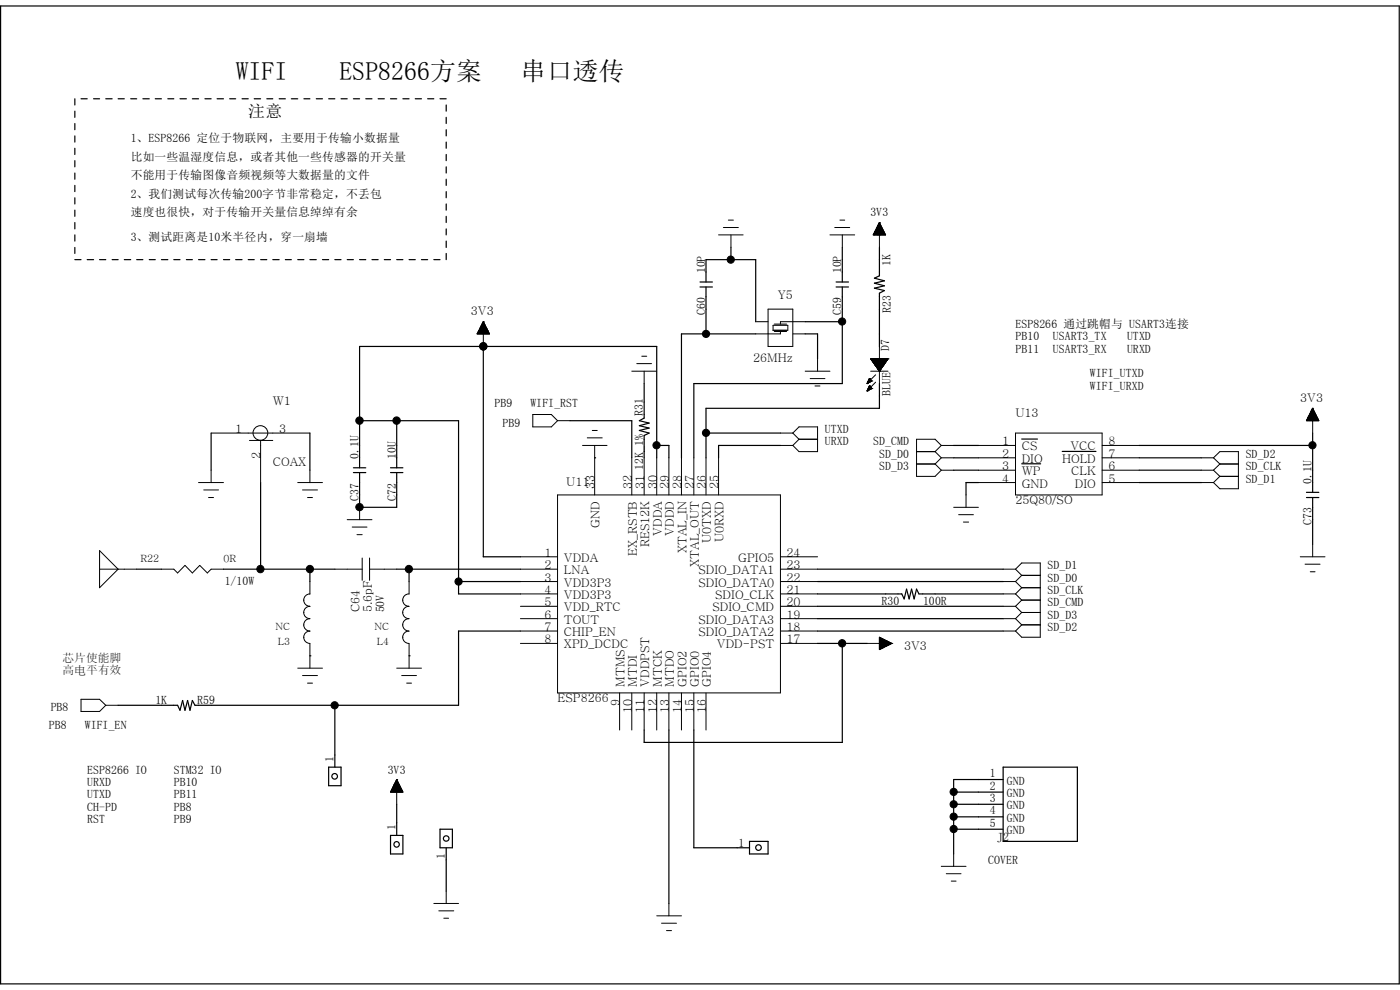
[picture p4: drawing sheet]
<svg xmlns="http://www.w3.org/2000/svg" width="297mm" height="210mm" viewBox="0 0 297 210" stroke-linecap="round" stroke-linejoin="round" font-family="sans-serif">
<g fill="none" stroke="#000" stroke-width=".25">
<path d="M.1 1.3h296.7v207.4h-296.7zM15.9 21v1.3M15.9 23.6v1.3M15.9 26.2v1.3M15.9 28.8v1.3M15.9 31.5v1.3M15.9 34.1v1.3M15.9 36.7v1.3M15.9 39.3v1.3M17.2 21h1.3M19.9 21h1.2M22.4 21h1.4"/>
<path d="M25.1 21h1.3M27.7 21h1.3M30.3 21h1.4M32.9 21h1.3M35.6 21h1.3M38.2 21h1.3M40.8 21h1.3M43.5 21h1.3M46.1 21h1.3M48.7 21h1.3M51.4 21h1.3M53.9 21h1.4"/>
<path d="M56.6 21h1.3M59.2 21h1.3M61.8 21h1.4M64.5 21h1.2M67.1 21h1.3M69.7 21h1.3M72.3 21h1.4M75 21h1.3M77.6 21h1.3M80.2 21h1.3M82.8 21h1.4M85.5 21h1.3"/>
<path d="M88.1 21h1.3M90.7 21h1.3M93.3 21h1.4M94.7 22.3v1.3M94.7 24.9v1.3M94.7 27.5v1.3M94.7 30.1v1.4M94.7 32.8v1.3M94.7 35.4v1.3M94.7 38v1.3M15.9 42v1.3M15.9 44.6v1.3"/>
<path d="M15.9 47.2v1.4M15.9 49.8v1.3M15.9 52.5v1.3M15.9 55.1h1.3M18.5 55.1h1.4M21.1 55.1h1.3M23.8 55.1h1.3M26.4 55.1h1.3M29 55.1h1.3M31.7 55.1h1.2M34.2 55.1h1.4M36.9 55.1h1.3"/>
<path d="M39.5 55.1h1.3M42.1 55.1h1.4M44.8 55.1h1.3M47.4 55.1h1.3M50 55.1h1.4M52.7 55.1h1.2M55.3 55.1h1.3M57.9 55.1h1.3M60.5 55.1h1.3M63.2 55.1h1.3M65.7 55.1h1.4M68.4 55.1h1.3"/>
<path d="M71 55.1h1.3M73.7 55.1h1.3M76.3 55.1h1.3M78.9 55.1h1.3M81.5 55.1h1.3M84.2 55.1h1.3M86.8 55.1h1.3M89.4 55.1h1.3M92 55.1h1.3M94.7 40.6v1.4M94.7 43.3v1.3M94.7 45.9v1.3"/>
<path d="M94.7 48.6v1.2M94.7 51.1v1.4M94.7 53.8v1.3M148.5 59.8h2.6M149.8 59.8v-4.7h10.5v13.1M155.1 52.5v2.6M177.4 59.8h2.6M178.7 52.5v7.3M186.6 52.5v6l-1.1 .5 2.1 .6-2.1 .5 2.1 .5-2.1 .5 2.1 .5-1 .6v11.3M102.5 73.5h.1M102.5 73.5v44.6h7.9M148.5 60.9h2.6"/>
<path d="M149.8 60.9v9.9M160.3 70.8h-15.7v26.3M170.8 70.8h2.6v5.3M170.8 68.2h7.9M177.4 60.9h2.6M178.7 60.9v20.5h-31.5v15.7M44.8 91.9v7.8M65.7 91.9v7.8M75 99.2h2.6M76.3 89.2h21v36.8h13.1M82.8 99.2h2.7M84.2 89.2v10"/>
<path d="M120.9 89.2h13.1v7.9M126.2 97.1h.1M136.7 81.4v7.3l-1.1 .5 2.1 .5-2.1 .6 2.1 .5-2.1 .5 2.1 .6-1 .5v4.7M139.3 97.1v-23.6h-63v25.7M139.3 94.5h2.6v2.6M149.8 91.9h15.8M165.6 94.5h-13.2v2.6M186.6 81.4v5.2h-36.8v10.5M202.3 94.5h5.3M202.3 99.7h5.3M202.3 97.1h5.3M216.7 93.1h3.4"/>
<path d="M216.7 98.4h4.1M225.3 95.8h7.2M241.7 94.5h36.8M241.7 99.7h13.1M241.7 97.1h13.1M278.5 91.9v12.5M55.3 102.4v18.3M75 100.2h2.6M76.3 107.6h.1M76.3 100.2v7.4M82.8 100.2h2.7M84.2 100.2v7.4h-7.9"/>
<path d="M207.6 102.4h-2.7v2.6M241.7 102.4h13.1M277.2 105.5h2.6M277.2 104.4h2.6M278.5 105.5v10M29 120.7h5.2M47.4 120.7h23.6M65.7 139.1h.1M65.7 120.7v2.7M84.2 120.7h26.2M86.8 139.1h.1M86.8 120.7v2.7"/>
<path d="M97.3 123.4h13.1M110.4 133.9h-13.1v15.7h-55.9l-.6-1-.5 2.1-.5-2.1-.6 2.1-.5-2.1-.5 2.1-.5-1.1h-12.6M173.4 126h17.9l.5 1 .5-2 .6 2 .5-2 .5 2 .5-2 .5 1h17.9M173.4 120.7h39.4M173.4 133.9h39.4M173.4 123.4h39.4M173.4 128.6h39.4M173.4 131.2h39.4M173.4 136.5h10.5M178.7 136.5v21h-42v-2.6M71 149.6v13.1M141.9 154.9v36.7"/>
<path d="M147.2 154.9v24.9h11.8M69.7 162.7h2.6v4h-2.6zM82.8 177.2h2.7v3.9h-2.7zM84.2 170.6v6.6M93.3 175.9h2.7v3.9h-2.7zM94.7 179.8v9.2M159 178.5h3.9v2.6h-3.9zM202.3 175.9h10.5M202.3 168h10.5M202.3 170.6h10.5M202.3 173.3h10.5M212.8 162.7h15.8v15.8h-15.8z"/>
<path d="M212.8 165.4h-10.5v15.7"/>
<circle cx="71" cy="164.7" r=".59"/>
<circle cx="84.1" cy="179.1" r=".58"/>
<circle cx="94.7" cy="177.9" r=".58"/>
<circle cx="160.9" cy="179.8" r=".59"/>
</g>
<g fill="none" stroke="#000" stroke-width=".21">
<path d="M152.4 49.8h5.2M153.5 48.3h3.1M154.5 46.7h1.1M155.1 49.8v2.7M176.1 49.8h5.2M177.1 48.3h3.2M178.2 46.7h1M178.7 49.8v2.7M185.3 49.7v.1M185.3 49.7l2.5 .1M185.3 49.6h2.4M185.4 49.5v.3"/>
<path d="M185.4 49.5h2.3v.3M185.5 49.4h2.2M185.5 49.2v.6M185.5 49.3h2.1v.5M185.5 49.2h2.1M185.6 49.1v.7M185.6 49.1h1.9v.7M185.7 49h1.8M185.7 48.9v.9M185.7 48.9h1.7v.9M185.8 48.8h1.6M185.8 48.6v1.2"/>
<path d="M185.8 48.7h1.5v1.1M185.9 48.6h1.3M185.9 48.3v1.5M185.9 48.5h1.3v1.3M186 48.3h1.1M186.1 48.2v1.6M186.1 48.3h1v1.5M186.1 48.2h.9M186.1 48v1.8M186.1 48h.9v1.8M186.2 48h.7M186.2 47.8v2"/>
<path d="M186.2 47.8h.7v2M186.3 47.8h.5M186.4 47.6h.4v2.2M186.4 47.3v2.5M186.4 47.4h.3v2.4M186.5 47.3h.1M186.6 47.2h.1M186.6 47.2v5.3M186.6 47.2l-1.3 2.6h2.6M186.6 47.2l1.3 2.6M186.7 47.5h-.3v2.3M101.3 70.7l2.5 .1"/>
<path d="M101.3 70.7v.1M101.3 70.7h2.5M101.4 70.5h2.3v.3M101.4 70.5v.3M101.4 70.4h2.2M101.5 70.3h2.1v.5M101.5 70.3v.5M101.5 70.2h2M101.6 70.1h1.9v.7M101.6 70.1v.7M101.6 70h1.8M101.7 69.9h1.7v.9"/>
<path d="M101.7 69.8v1M101.8 69.8h1.5M101.8 69.7h1.5v1.1M101.8 69.6v1.2M101.9 69.6h1.4M101.9 69.5h1.3v1.3M101.9 69.4v1.4M102 69.4h1.1M102 69.3h1v1.5M102.1 69h.9v1.8M102.1 69v1.8M102.2 69h.7"/>
<path d="M102.2 68.9h.7v1.9M102.3 68.6h.4v2.2M102.3 68.5v2.3M102.4 68.5h.3M102.4 68.4h.3v2.4M102.5 68.2h.1M102.5 68.2l1.3 2.6h-2.6M102.5 68.2v5.3M102.5 68.2l-1.3 2.6M102.6 68.3h-.1l-.1 2.5M102.8 68.7h-.5l-.1 2.1M103 69.2h-.9l-.1 1.6"/>
<path d="M134 78.7h5.3M135.1 77.1h3.1M136.1 75.6h1.1M136.7 78.7v2.7M160.3 68.2h2.6M162.9 65.6h5.3v7.9h-5.3zM164 69h3.1v1.1h-3.1zM164.3 70.3h2.6M164.3 68.7h2.6M165.6 70.3v.5h-5.3M168.2 70.8h2.6M170.8 78.7h5.3"/>
<path d="M170.8 68.2h-5.2v.5M173.4 76.1v2.6M184.7 76.1h.1M184.7 78.7h3.7M184.7 76.1h3.7M184.7 76.1l1.9 2.6M184.7 76.2h3.7M184.8 76.1l3.5 .1M184.8 76.1v.1h3.5M184.9 76.1v.3h3.4M184.9 76.1v.4h3.3M184.9 76.4h3.3"/>
<path d="M185 76.1v.5h3.1M185.1 76.7h2.9M185.1 76.1v.5h2.9v-.5M185.2 76.1v.7h2.8M185.2 76.8h2.7M185.2 76.1v.7h2.7v-.7M185.3 76.1v.8h2.6M185.3 77h2.5M185.3 76.1v.9h2.5l.1-.9M185.3 76.1v.9h2.4M185.4 76.1v1h2.3v-1M185.5 77.2h2.2"/>
<path d="M185.5 76.1v1M185.5 76.1v1.2h2.1l.1-1.2M185.5 76.1l.1 1.3h1.9v-1.3M185.5 77.4h2.1M185.7 76.1v1.4h1.8M185.7 76.1v1.5h1.7M185.8 76.1v1.5h1.6v-1.5M185.8 79.5l-1.6 1.6M185.8 77.7h1.5M185.8 76.1v1.6h1.5v-1.6M185.9 76.1v1.7M185.9 77.9h1.3"/>
<path d="M185.9 76.1v1.8h1.3v-1.8M186 76.1v1.8M186.1 78h1M186.1 76.1v1.9h1v-1.9M186.1 76.1v2h.9v-2M186.1 76.1v2M186.2 76.1v2.2h.7v-2.2M186.2 78.2h.7M186.3 78.4h.5M186.3 76.1v2.3M186.4 76.1v2.4h.3v-2.4M186.4 76.1v2.5h.3v-2.5"/>
<path d="M186.5 76.1v2.6h.1M186.6 78.7h.1M186.6 73.5v7.9M186.8 76.1v2.4h-.4M186.9 76.1v2.2h-.7M187.1 76.1v1.8M187.5 76.1v1.4h-1.8M187.6 76.1v1.2h-2.1M187.7 76.1v.9M188 76.1v.6M188.1 76.1v.4M188.2 76.1v.3"/>
<path d="M188.3 76.1v.2h-3.5M188.3 76.1v.1M188.4 76.1h.1M188.4 76.1l-1.8 2.6M44.8 99.7v2.7M44.8 91.9h20.9M52.9 93.4h5M55.3 93.4v9M65.7 99.7v2.7M113 87.9h4l1.3 1.3-1.3 1.4h-4zM118.3 89.2h2.6M123.6 94.5h5.2"/>
<path d="M124.6 92.9h3.2M125.6 91.3h1.1M126.2 94.5v10.5M134 97.1v7.9M136.7 97.1v7.9M139.3 97.1v7.9M141.9 97.1v7.9M144.6 97.1v7.9M147.2 97.1v7.9M149.8 97.1v7.9M152.4 97.1v7.9M165.6 91.9h2.6"/>
<path d="M165.6 94.5h2.6M168.2 91.9l1.3-1.3h3.9v5.2h-3.9l-1.3-1.3M168.2 91.9l1.3 1.3M169.5 93.2h3.9M169.5 93.2l-1.3 1.3M171.9 80.3h3.1M172.9 81.9h1M183.9 82.9h.1M183.9 81.4h.1M184 82.7v.2v-.1M184 81.1v.2M184.1 81v.3"/>
<path d="M184.1 82.5v.3M184.1 82.5v.3h-.1M184.1 80.9v.4h-.1v-.1M184.2 82.4h.8M184.2 80.7v.5M184.2 82.3v.5M184.2 80.8h.8M184.3 80.7h.6v.2h-.7M184.3 82.3h.6v.2h-.7M184.3 80.8h.6M184.3 82.3l.6 .1M184.3 82.2h.5v.3h-.7"/>
<path d="M184.3 80.6l.5 .1v.2M184.3 82.3h.5v.2M184.3 80.5v.7h-.3M184.3 82.1v.7M184.4 82v.7l-.4 .1M184.4 82.2h.3v.3M184.4 82.1h.3v.4M184.4 80.4v.8h-.4M184.4 80.5h.3v.5h-.6M184.4 80.6h.3v.3M184.4 82h.2v.6h-.5M184.4 82h.2v.5"/>
<path d="M184.4 80.3v.8M184.4 81.9v.8M184.4 80.4h.2v.6h-.5M184.4 80.4h.2v.6M184.4 81.9h.1M184.4 80.3h.1M184.4 81.9l-.5 1M184.4 81.9l.6 .5M184.4 81.9v.8h-.3M184.4 80.3v.8h-.3M184.4 80.3l.1 .7M184.4 80.3l-.5 1.1"/>
<path d="M184.4 80.3l.6 .5M184.5 81.9v.7M184.8 80.6v.3h-.7M185 82.4h.1M185 80.8h.1M185 82.4l-1.1 .5M185 80.8l-1.1 .6M185.8 81.1l-1.6 1.6M194.4 95.8h4M194.4 98.4h4M198.4 95.8l1.3 1.3M198.4 98.4l1.3 1.3"/>
<path d="M199.7 94.5h2.6M199.7 99.7h2.6M199.7 97.1h2.6M199.7 94.5l-1.3-1.3h-4v7.8h4l1.3-1.3M199.7 94.5l-1.3 1.3M199.7 97.1l-1.3 1.3M207.6 94.5h7.8M207.6 99.7h7.8M207.6 97.1h7.8M215.4 91.9h18.4v13.1h-18.4zM233.8 94.5h7.9M233.8 99.7h7.9"/>
<path d="M233.8 97.1h7.9M254.8 99.7h2.6M254.8 97.1h2.6M257.4 97.1l1.4-1.3h3.9v7.9h-3.9l-1.4-1.3M257.4 97.1l1.4 1.3M257.4 99.7l1.4 1.3M258.8 98.4h3.9M258.8 98.4l-1.4 1.3M277.2 89.2h2.5M277.3 88.9h2.3v.3M277.3 88.9v.3M277.4 88.8h2.2"/>
<path d="M277.4 88.7h2.1v.5M277.5 88.5h1.9v.7M277.5 88.4v.8M277.6 88.4h1.8M277.6 88.3h1.7v.9M277.7 88.1h1.5v1.1M277.7 88v1.2M277.8 88h1.3M277.8 87.9h1.3v1.3M278 87.7h1v1.5M278 87.5v1.7M278 87.5h.9"/>
<path d="M278 87.4h.9v1.8M278.1 87.2h.7v2M278.1 87.1v2.1M278.2 87.1h.5M278.3 87h.4v2.2M278.3 86.8h.3v2.4M278.3 86.7v2.5M278.4 86.7h.1M278.5 86.6h.1M278.5 86.6v5.3M278.5 86.6l-1.3 2.6h2.6M278.5 86.6l1.3 2.6"/>
<path d="M278.6 86.9h-.3v2.3M278.8 87.3h-.7l-.1 1.9M279 87.8h-1.1l-.1 1.4M279.2 88.2h-1.5l-.1 1M279.5 88.6h-2l-.1 .6M279.7 89h-2.5v.2M21.1 116.8l4 3.9-4 4zM42.1 102.4h5.3M43.2 103.9h3.2M44.2 105.5h1.1M63.2 102.4h5.2M64.2 103.9h3.2"/>
<path d="M65.2 105.5h1.1M73.7 110.2h5.2M74.7 111.8h3.2M75.7 113.4h1.1M76.3 107.6v2.6M76.8 118.4v4.7M78.4 118.4v4.7M110.4 118.1h7.9M118.3 105h47.3v42h-47.3zM165.6 118.1h7.8M202.3 107.6h5.3M203.4 109.2h3.1"/>
<path d="M204.4 110.7h1.1M204.9 105v2.6M207.6 102.4h7.8M233.8 102.4h7.9M254.8 102.4h2.6M258.8 101h3.9M258.8 101l-1.4 1.4M275.8 118.1h5.3M276.9 119.7h3.1M278.5 115.5v2.6M21.1 120.7h7.9M34.2 120.7h2.7l.8 .8 1.5-1.6 1.6 1.6 1.6-1.6 1.6 1.6 .8-.8h2.6"/>
<path d="M64.5 135.2a1.23 1.23 0 0 0 1.2 1.3v5.2M64.5 132.5a1.23 1.23 0 0 0 1.2 1.4M64.5 129.9a1.23 1.23 0 0 0 1.2 1.3 1.31 1.31 0 0 0-1.3 1.3M64.5 127.3a1.23 1.23 0 0 0 1.2 1.3M65.7 133.9a1.23 1.23 0 0 0-1.3 1.3M65.7 128.7a1.23 1.23 0 0 0-1.3 1.2M65.7 126a1.23 1.23 0 0 0-1.3 1.3M65.7 123.4v2.6M71 120.7h5.8M78.4 120.7h5.8M85.5 135.2a1.23 1.23 0 0 0 1.2 1.3l.1 5.2M85.5 132.5a1.23 1.23 0 0 0 1.2 1.4"/>
<path d="M85.5 129.9a1.23 1.23 0 0 0 1.3 1.3h-.1a1.31 1.31 0 0 0-1.3 1.3M85.5 127.3a1.23 1.23 0 0 0 1.2 1.3M86.8 133.9a1.24 1.24 0 0 0-1.4 1.3M86.8 128.7a1.24 1.24 0 0 0-1.4 1.2M86.8 126a1.24 1.24 0 0 0-1.4 1.3M86.8 123.4v2.6M110.4 120.7h7.9M110.4 123.4h7.9M110.4 126h7.9M110.4 128.6h7.9M110.4 131.2h7.9M110.4 133.9h7.9"/>
<path d="M110.4 136.5h7.9M165.6 120.7h7.8M165.6 123.4h7.8M165.6 126h7.8M165.6 128.6h7.8M165.6 131.2h7.8M165.6 133.9h7.8M165.6 136.5h7.8M183.9 136.5h5.3M186.6 135.2l2.6 1.3-2.6 1.3zM186.6 135.3h.1v2.5h-.1M186.6 135.3h.3v2.4h-.3"/>
<path d="M186.6 135.4h.5v2.1h-.5M186.6 135.6h.7v1.9h-.7M186.6 135.6h.9v1.7h-.9M186.6 135.8h1.1v1.4h-1.1M186.6 136.4h2.4M186.6 136.3h2.2M186.6 136.2h2M186.6 136.1h1.8M186.6 136h1.6M186.6 135.9h1.4M186.8 135.3v2.4M187 135.4v2.2"/>
<path d="M187.2 135.5v2M187.4 135.6v1.8M187.6 135.7v1.6M187.8 135.8v1.4M187.9 135.9v1.2h-1.3M188 135.9v1.2M188.1 136v1h-1.5M188.3 136v.9M188.3 136.1v.8h-1.7M188.5 136.1v.8M188.6 136.2v.6h-2M188.6 136.2v.6"/>
<path d="M188.8 136.3v.4h-2.2M188.8 136.3v.4M189 136.4v.2h-2.4M189.1 136.4v.1M189.2 136.5h.1M212.8 120.7h2.6M212.8 123.4h2.6M212.8 126h2.6M212.8 128.6h2.6M212.8 131.2h2.6M212.8 133.9h2.6M215.4 120.7l1.3 1.3"/>
<path d="M215.4 120.7l1.3-1.3h4v15.8h-4l-1.3-1.3M215.4 123.4l1.3 1.3M215.4 126l1.3 1.3M215.4 128.6l1.3 1.3M215.4 131.2l1.3 1.3M216.7 122h4M216.7 124.7h4M216.7 122l-1.3 1.4M216.7 127.3h4M216.7 124.7l-1.3 1.3M216.7 129.9h4M216.7 127.3l-1.3 1.3"/>
<path d="M216.7 132.5h4M216.7 129.9l-1.3 1.3M216.7 132.5l-1.3 1.4M278 121.3h1M17.2 148.3h3.9l1.3 1.3-1.3 1.3h-3.9zM22.4 149.6h2.7M63.2 141.7h5.2M64.2 143.3h3.2M65.2 144.9h1.1M84.2 141.7h5.2M85.2 143.3h3.1M86.3 144.9h1"/>
<path d="M131.4 147v7.9M134 147v7.9M136.7 147v7.9M139.3 147v7.9M141.9 147v7.9M144.6 147v7.9M147.2 147v7.9M149.8 147v7.9M82.9 167.9h2.5v.1M82.9 167.9v.1M83 167.8h2.4M83 167.7h2.3v.3"/>
<path d="M83 167.6v.4M83.1 167.6h2.2M83.1 167.5h2.1v.5M83.1 167.4v.6M83.2 167.4h1.9M83.2 167.3h1.9v.7M83.2 167.2v.8M83.3 167.2h1.7M83.3 167h1.7v1M83.3 167v1M83.4 166.9h1.6M83.4 166.8h1.5v1.2"/>
<path d="M83.4 166.8v1.2M83.5 166.8h1.3M83.5 166.6h1.3v1.4M83.5 166.5v1.5M83.6 166.5h1.2M83.6 166.4h1.1v1.6M83.6 166.3v1.7M83.7 166.3h.9M83.7 166.2h.9v1.8M83.7 166.1v1.9M83.8 166.1h.7M83.9 166h.6v2"/>
<path d="M83.9 165.9v2.1M83.9 165.9h.5M83.9 165.8h.5v2.2M83.9 165.7v2.3M84 165.7h.3M84.1 165.6h.1v2.4M84.1 165.5v2.5M84.1 165.5h.1M84.2 165.4h.1M84.2 165.4v5.2M84.2 165.4l1.3 2.6h-2.7zM92 191.6h5.3"/>
<path d="M93.1 193.2h3.2M94.1 194.8h1.1M94.7 189v2.6M139.3 194.3h5.3M140.3 195.8h3.2M141.4 197.4h1.1M141.9 191.6v2.7M199.7 183.8h5.2M200.7 185.3h3.2M201.8 186.9h1M202.3 181.1v2.7"/>
<circle cx="55.3" cy="91.8" r="1.56"/>
</g>
<g fill="#000" stroke="#000" stroke-width=".21">
<circle cx="155" cy="55.1" r=".76"/>
<circle cx="102.5" cy="73.5" r=".77"/>
<circle cx="149.8" cy="70.8" r=".76"/>
<circle cx="178.6" cy="68.2" r=".76"/>
<circle cx="76.3" cy="89.2" r=".78"/>
<circle cx="84.1" cy="89.2" r=".78"/>
<circle cx="139.3" cy="94.4" r=".76"/>
<circle cx="149.8" cy="91.8" r=".76"/>
<circle cx="278.4" cy="94.4" r=".76"/>
<circle cx="76.3" cy="107.6" r=".77"/>
<circle cx="55.2" cy="120.7" r=".77"/>
<circle cx="65.7" cy="120.7" r=".77"/>
<circle cx="86.7" cy="120.7" r=".77"/>
<circle cx="97.3" cy="123.4" r=".76"/>
<circle cx="178.6" cy="136.5" r=".77"/>
<circle cx="71" cy="149.6" r=".76"/>
<circle cx="202.3" cy="170.6" r=".76"/>
<circle cx="202.3" cy="168" r=".76"/>
<circle cx="202.3" cy="175.9" r=".76"/>
<circle cx="202.3" cy="173.2" r=".76"/>
</g>
<g font-size="5.5">
<text x="50" y="17">WIFI</text>
<text x="72" y="17">ESP8266方案</text>
<text x="110.5" y="17">串口透传</text>
</g>
<text font-size="3.6" x="52.7" y="24.9">注意</text>
<g font-size="2.5">
<text x="27.7" y="30.1">1、ESP8266 定位于物联网，主要用于传输小数据量</text>
<text x="27.7" y="34.1">比如一些温湿度信息，或者其他一些传感器的开关量</text>
<text x="27.7" y="38">不能用于传输图像音频视频等大数据量的文件</text>
<text x="27.7" y="42">2、我们测试每次传输200字节非常稳定，不丢包</text>
<text x="27.7" y="45.9">速度也很快，对于传输开关量信息绰绰有余</text>
<text x="184.7" y="45.9">3V3</text>
<text x="27.7" y="51.1">3、测试距离是10米半径内，穿一扇墙</text>
<text x="149.6" y="58" transform="rotate(-90 149.6 58)">10P</text>
<text x="178.5" y="58" transform="rotate(-90 178.5 58)">10P</text>
<text x="188.9" y="56.3" transform="rotate(-90 188.9 56.3)">1K</text>
<text x="165" y="63.5">Y5</text>
<text x="99.9" y="66.9">3V3</text>
<text x="149.6" y="66.8" transform="rotate(-90 149.6 66.8)">C60</text>
<text x="178.5" y="66.8" transform="rotate(-90 178.5 66.8)">C59</text>
<text x="189" y="66.5" transform="rotate(-90 189 66.5)">R23</text>
<text x="215.4" y="69.5">ESP8266 通过跳帽与 USART3连接</text>
<text x="159.8" y="76.9">26MHz</text>
<text x="188.6" y="74.5" transform="rotate(-90 188.6 74.5)">D7</text>
<text x="215.4" y="72.2">PB10</text>
<text x="215.4" y="74.8">PB11</text>
<text x="223.3" y="72.2">USART3_TX</text>
<text x="223.3" y="74.8">USART3_RX</text>
<text x="239.1" y="74.8">URXD</text>
<text x="239.1" y="72.2">UTXD</text>
<text x="231.2" y="80.1">WIFI_UTXD</text>
<text x="231.2" y="82.7">WIFI_URXD</text>
<text x="57.9" y="85.8">W1</text>
<text x="104.9" y="86.4">PB9</text>
<text x="112.5" y="86.4">WIFI_RST</text>
<text x="136.4" y="88.3" transform="rotate(-90 136.4 88.3)">R31</text>
<text x="188.9" y="84.1" transform="rotate(-90 188.9 84.1)">BLUE</text>
<text x="215.4" y="88.4">U13</text>
<text x="275.8" y="85.3">3V3</text>
<text x="49.9" y="91.9">1</text>
<text x="59.2" y="91.9">3</text>
<text x="106.6" y="90.6">PB9</text>
<text x="175" y="91.9">UTXD</text>
<text x="175" y="94.5">URXD</text>
<text x="185.2" y="94.5">SD_CMD</text>
<text x="212.6" y="94.5">1</text>
<text x="216.7" y="95.5">CS</text>
<text x="227.1" y="95.5">VCC</text>
<text x="235.2" y="94.5">8</text>
<text x="55.3" y="97.3" transform="rotate(-90 55.3 97.3)">2</text>
<text x="57.9" y="98.9">COAX</text>
<text x="76.1" y="97.4" transform="rotate(-90 76.1 97.4)">0.1U</text>
<text x="83.9" y="97.4" transform="rotate(-90 83.9 97.4)">10U</text>
<text x="136.4" y="99.6" transform="rotate(-90 136.4 99.6)">12K_1%</text>
<text x="186.5" y="97.1">SD_D0</text>
<text x="186.5" y="99.7">SD_D3</text>
<text x="212.6" y="99.7">3</text>
<text x="212.6" y="97.1">2</text>
<text x="216.7" y="100.8">WP</text>
<text x="216.7" y="98.2">DIO</text>
<text x="225.3" y="98.2">HOLD</text>
<text x="227.2" y="100.8">CLK</text>
<text x="235.2" y="99.7">6</text>
<text x="235.2" y="97.1">7</text>
<text x="264.3" y="97.1">SD_D2</text>
<text x="264.3" y="99.7">SD_CLK</text>
<text x="76.1" y="106.2" transform="rotate(-90 76.1 106.2)">C37</text>
<text x="83.9" y="106.2" transform="rotate(-90 83.9 106.2)">C72</text>
<text x="120.1" y="103.2">U11</text>
<text x="126.1" y="103.7" transform="rotate(-90 126.1 103.7)">33</text>
<text x="134" y="103.7" transform="rotate(-90 134 103.7)">32</text>
<text x="136.6" y="103.7" transform="rotate(-90 136.6 103.7)">31</text>
<text x="139.3" y="103.7" transform="rotate(-90 139.3 103.7)">30</text>
<text x="141.9" y="103.7" transform="rotate(-90 141.9 103.7)">29</text>
<text x="144.6" y="103.7" transform="rotate(-90 144.6 103.7)">28</text>
<text x="147.2" y="103.7" transform="rotate(-90 147.2 103.7)">27</text>
<text x="149.8" y="103.7" transform="rotate(-90 149.8 103.7)">26</text>
<text x="152.4" y="103.7" transform="rotate(-90 152.4 103.7)">25</text>
<text x="212.6" y="102.4">4</text>
<text x="215.4" y="106.8">25Q80/SO</text>
<text x="216.7" y="103.4">GND</text>
<text x="228" y="103.4">DIO</text>
<text x="235.2" y="102.4">5</text>
<text x="264.3" y="102.4">SD_D1</text>
<text x="278.3" y="102.6" transform="rotate(-90 278.3 102.6)">0.1U</text>
<text x="127.2" y="111.9" transform="rotate(-90 127.2 111.9)">GND</text>
<text x="140.4" y="113.6" transform="rotate(-90 140.4 113.6)">VDDA</text>
<text x="143" y="113.6" transform="rotate(-90 143 113.6)">VDDD</text>
<text x="278.3" y="111.4" transform="rotate(-90 278.3 111.4)">C73</text>
<text x="115.5" y="118.1">1</text>
<text x="119.6" y="119.2">VDDA</text>
<text x="135.1" y="117.9" transform="rotate(-90 135.1 117.9)">EX_RSTB</text>
<text x="137.7" y="116.1" transform="rotate(-90 137.7 116.1)">RES12K</text>
<text x="145.6" y="117.3" transform="rotate(-90 145.6 117.3)">XTAL_IN</text>
<text x="150.8" y="115.1" transform="rotate(-90 150.8 115.1)">U0TXD</text>
<text x="153.5" y="115" transform="rotate(-90 153.5 115)">U0RXD</text>
<text x="156.6" y="119.2">GPIO5</text>
<text x="166.9" y="118.1">24</text>
<text x="47.7" y="124.2">1/10W</text>
<text x="115.5" y="120.7">2</text>
<text x="115.5" y="123.4">3</text>
<text x="115.5" y="126">4</text>
<text x="119.6" y="121.8">LNA</text>
<text x="119.6" y="124.4">VDD3P3</text>
<text x="148.2" y="124.4">SDIO_DATA0</text>
<text x="148.2" y="121.8">SDIO_DATA1</text>
<text x="148.2" y="120.2" transform="rotate(-90 148.2 120.2)">XTAL_OUT</text>
<text x="166.9" y="126">21</text>
<text x="166.9" y="123.4">22</text>
<text x="166.9" y="120.7">23</text>
<text x="222.2" y="120.7">SD_D1</text>
<text x="222.2" y="123.4">SD_D0</text>
<text x="222.2" y="126">SD_CLK</text>
<text x="76.3" y="129.9" transform="rotate(-90 76.3 129.9)">C64</text>
<text x="78.9" y="129.9" transform="rotate(-90 78.9 129.9)">5.6pF</text>
<text x="81.5" y="129.9" transform="rotate(-90 81.5 129.9)">50V</text>
<text x="115.5" y="128.6">5</text>
<text x="115.5" y="131.2">6</text>
<text x="119.6" y="127">VDD3P3</text>
<text x="119.6" y="129.7">VDD_RTC</text>
<text x="151.1" y="129.7">SDIO_CMD</text>
<text x="151.7" y="127">SDIO_CLK</text>
<text x="166.9" y="131.2">19</text>
<text x="166.9" y="128.6">20</text>
<text x="187" y="128.4">R30</text>
<text x="195.8" y="128.4">100R</text>
<text x="222.2" y="128.6">SD_CMD</text>
<text x="222.2" y="131.2">SD_D3</text>
<text x="115.5" y="133.9">7</text>
<text x="115.5" y="136.5">8</text>
<text x="119.6" y="132.3">TOUT</text>
<text x="119.6" y="134.9">CHIP_EN</text>
<text x="119.6" y="137.5">XPD_DCDC</text>
<text x="148.2" y="134.9">SDIO_DATA2</text>
<text x="148.2" y="132.3">SDIO_DATA3</text>
<text x="152.1" y="137.5">VDD-PST</text>
<text x="166.9" y="136.5">17</text>
<text x="166.9" y="133.9">18</text>
<text x="191.8" y="137.8">3V3</text>
<text x="222.2" y="133.9">SD_D2</text>
<text x="13.3" y="140.4">芯片使能脚</text>
<text x="13.3" y="143">高电平有效</text>
<text x="33" y="149.4">1K</text>
<text x="41.8" y="149.4">R59</text>
<text x="118.3" y="148.8">ESP8266</text>
<text x="131.4" y="149.8" transform="rotate(-90 131.4 149.8)">9</text>
<text x="132.5" y="145.7" transform="rotate(-90 132.5 145.7)">MTMS</text>
<text x="135.1" y="145.7" transform="rotate(-90 135.1 145.7)">MTDI</text>
<text x="137.7" y="145.7" transform="rotate(-90 137.7 145.7)">VDDPST</text>
<text x="140.4" y="145.7" transform="rotate(-90 140.4 145.7)">MTCK</text>
<text x="143" y="145.7" transform="rotate(-90 143 145.7)">MTDO</text>
<text x="145.6" y="145.7" transform="rotate(-90 145.6 145.7)">GPIO2</text>
<text x="148.2" y="145.7" transform="rotate(-90 148.2 145.7)">GPIO0</text>
<text x="150.8" y="145.7" transform="rotate(-90 150.8 145.7)">GPIO4</text>
<text x="10.4" y="154.6">PB8</text>
<text x="10.8" y="150.9">PB8</text>
<text x="18" y="154.6">WIFI_EN</text>
<text x="134" y="151.3" transform="rotate(-90 134 151.3)">10</text>
<text x="136.6" y="151.3" transform="rotate(-90 136.6 151.3)">11</text>
<text x="139.3" y="151.3" transform="rotate(-90 139.3 151.3)">12</text>
<text x="141.9" y="151.3" transform="rotate(-90 141.9 151.3)">13</text>
<text x="144.6" y="151.3" transform="rotate(-90 144.6 151.3)">14</text>
<text x="147.2" y="151.3" transform="rotate(-90 147.2 151.3)">15</text>
<text x="149.8" y="151.3" transform="rotate(-90 149.8 151.3)">16</text>
<text x="70.8" y="161.7" transform="rotate(-90 70.8 161.7)">1</text>
<text x="18.5" y="164.1">ESP8266 IO</text>
<text x="18.5" y="166.7">URXD</text>
<text x="36.9" y="164.1">STM32 IO</text>
<text x="36.9" y="166.7">PB10</text>
<text x="82.3" y="164.1">3V3</text>
<text x="210" y="164.8">1</text>
<text x="210" y="167.5">2</text>
<text x="213.6" y="166.4">GND</text>
<text x="18.5" y="169.3">UTXD</text>
<text x="18.5" y="172">CH-PD</text>
<text x="36.9" y="169.3">PB11</text>
<text x="36.9" y="172">PB8</text>
<text x="210" y="170.1">3</text>
<text x="210" y="172.7">4</text>
<text x="213.6" y="169.1">GND</text>
<text x="213.6" y="171.7">GND</text>
<text x="18.5" y="174.5">RST</text>
<text x="36.9" y="174.5">PB9</text>
<text x="83.9" y="176.1" transform="rotate(-90 83.9 176.1)">1</text>
<text x="156.7" y="179.6">1</text>
<text x="210" y="175.3">5</text>
<text x="211.5" y="178.5">J2</text>
<text x="213.6" y="174.3">GND</text>
<text x="213.6" y="177">GND</text>
<text x="94.4" y="182.1" transform="rotate(-90 94.4 182.1)">1</text>
<text x="209.6" y="183.3">COVER</text>
</g>
<g font-size="2.1">
<text x="29.8" y="119.2">R22</text>
<text x="47.4" y="119.2">0R</text>
<text x="58.4" y="133.6">NC</text>
<text x="58.9" y="136.7">L3</text>
<text x="79.5" y="133.6">NC</text>
<text x="80" y="136.7">L4</text>
</g>
</svg>
